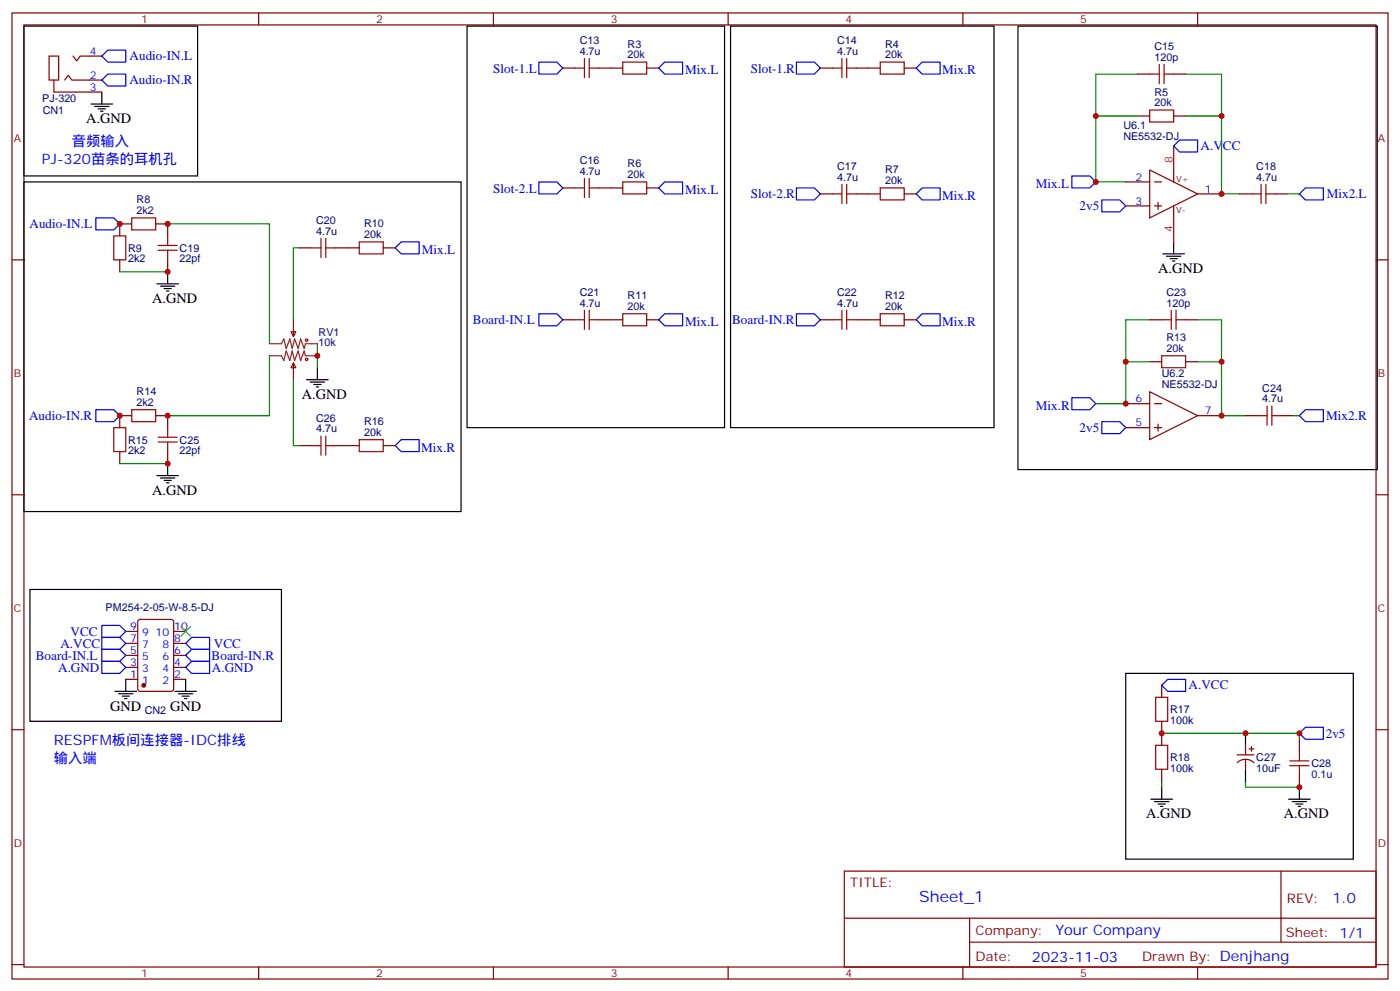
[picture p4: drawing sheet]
<svg xmlns="http://www.w3.org/2000/svg" width="412mm" height="292mm" viewBox="0 0 412 292" stroke-linecap="round" stroke-linejoin="round" font-family="sans-serif">
<g fill="none" stroke="#870000" stroke-width=".35">
<path d="M3.5 3.8h405.4v284.3h-405.4zM7.1 7.3h398.2v277.3h-398.2zM14.5 16.5h2.8v7.1h-2.8zM21.5 16.5l1.1 1.4 1-1.4h6.4M76.2 3.8v3.5M145.3 3.8v3.5M214.5 3.8v3.5M283.6 3.8v3.5M352.8 3.8v3.5M15.9 23.6v3.5h14.1M19 23.6l1.1-1.4 1.1 1.4h8.8M165.8 20h3.5"/>
<path d="M176.4 20h7M190.5 20h3.5M241.7 20h3.5M252.2 20h7.1M266.3 20h3.6M335.1 21.8h3.6M335.1 34.1h3.6M345.7 21.8h3.5M345.7 34.1h3.5M165.8 55.3h3.5M176.4 55.3h7M190.5 55.3h3.5"/>
<path d="M241.7 57.1h3.5M252.2 57.1h7.1M266.3 57.1h3.6M331.6 53.6h7.1M338.7 50l14.1 7.1-14.1 7zM340.1 53.6h2.1M341.1 59.5v2.2M345.7 50v3.6M352.8 57.1h7M365.1 57.1h3.6M375.7 57.1h3.5M3.5 76.5h3.6"/>
<path d="M35.3 76.5v3.5M38.8 65.9h-3.5v3.5M45.9 65.9h3.5v3.5M49.4 76.5v3.5M88.2 73h3.5M98.8 73h7M112.9 73h3.5M331.6 60.6h7.1M340.1 60.6h2.1M345.7 60.6v3.5M405.3 76.5h3.6M85.7 97.6h1.4l-.7 1.5z"/>
<path d="M86.4 94.1v5M165.8 94.1h3.5M176.4 94.1h7M190.5 94.1h3.5M241.7 94.1h3.5M252.2 94.1h7.1M266.3 94.1h3.6M338.7 94.1h3.5M349.2 94.1h3.6M86.4 106.8l.7 1.4h-1.4zM86.4 106.8v5M331.6 118.8h7.1"/>
<path d="M338.7 115.3l14.1 7-14.1 7.1zM338.7 106.5h3.5M340.1 118.8h2.1M349.2 106.5h3.6M35.3 132.9v3.6M38.8 122.3h-3.5v3.6M45.9 122.3h3.5v3.6M49.4 132.9v3.6M88.2 131.2h3.5M98.8 131.2h7M112.9 131.2h3.5M331.6 125.9h7.1"/>
<path d="M340.1 125.9h2.1M341.1 124.8v2.1M352.8 122.3h7M366.9 122.3h3.5M377.5 122.3h3.5M3.5 145.6h3.6M405.3 145.6h3.6M37 200h3.6M37 185.8h3.6M37 196.4h3.6M37 189.4h3.6M37 192.9h3.6"/>
<path d="M40.8 182.5l.5-.2h9.1l.7 .4 .1 20.1-.5 .6-9.4 .1-.7-.5v-20zM51.2 200h3.5M51.2 185.8h3.5M51.2 196.4h3.5M51.2 189.4h3.5M51.2 192.9h3.5M3.5 214.8h3.6M342.2 201.7v3.5M342.2 212.3v7.1M366.9 219.4v2.8M368.7 219.7v1.4M382.8 217.6v3.5"/>
<path d="M405.3 214.8h3.6M342.2 226.4v3.5M364.4 222.2h5M364.5 224.5a3.5 3.5 0 0 1 4.9 0M366.9 223.6v2.8M367.9 220.4h1.5M382.8 228.2v3.5M248.7 256.4h156.6v28.2h-156.6zM377.3 256.4v20.9M248.7 270.2h156.5M285.6 277.3h119.6M285.6 270.2v14.2"/>
<path d="M3.5 283.9h3.6M76.2 284.6v3.5M145.3 284.6v3.5M214.5 284.6v3.5M283.6 284.6v3.5M352.8 284.6v3.5M405.3 283.9h3.6"/>
</g>
<g fill="none" stroke="#008700" stroke-width=".35">
<path d="M335.1 21.8h-12.3v12.3M335.1 34.1h-12.3v19.5h8.8M349.2 21.8h10.6v12.3M349.2 34.1h10.6v23h5.3M379.2 57.1h3.6M49.4 65.9h30v35.3M88.2 73h-1.8v21.1M35.3 80h14.1M338.7 94.1h-7.1v24.7h-8.8M352.8 94.1h7v12.4M79.4 104.7v17.6h-30M86.4 111.8v19.4h1.8"/>
<path d="M93.5 101.2v7M331.6 106.5h7.1M352.8 106.5h7v15.8h7.1M35.3 136.5h14.1M381 122.3h1.8M342.2 215.8h40.6v1.8M342.2 229.9v1.8M366.9 229.9v1.8h15.9"/>
</g>
<g fill="none" stroke="#000" stroke-width=".35">
<path d="M7.1 7.7h51.1v44.1h-51.1zM137.6 7.7h75.8v118.2h-75.8zM215.2 7.7h77.6v118.2h-77.6zM299.9 7.7h105.8v130.5h-105.8zM26.8 30.6h6.4M27.9 31.3h4.2M28.9 32h2.1M29.6 32.7h.7M30 27.1v3.5M7.1 53.6h128.7v97h-128.7zM342.5 74.7h6.4M343.6 75.4h4.2"/>
<path d="M344.7 76.1h2.1M345.4 76.8h.7M345.7 71.2v3.5M46.2 83.5h6.4M47.3 84.2h4.2M48.3 84.9h2.1M49 85.7h.7M49.4 80v3.5M90.3 111.8h6.4M91.4 112.5h4.2M92.4 113.2h2.1M93.1 113.9h.7"/>
<path d="M93.5 108.2v3.6M46.2 140h6.4M49.4 136.5v3.5M47.3 140.7h4.2M48.3 141.4h2.1M49 142.1h.7M8.8 173.5h74.1v38.8h-74.1zM37 200v3.5M54.7 200v3.5M331.6 198.2h67v54.7h-67zM33.9 203.5h6.3M34.9 204.2h4.3"/>
<path d="M36 204.9h2.1M36.7 205.6h.7M51.5 203.5h6.4M52.6 204.2h4.2M53.6 204.9h2.1M54.3 205.6h.7M366.9 215.8v3.6M339 235.2h6.4M340.1 235.9h4.2M341.1 236.6h2.2M341.8 237.3h.7M342.2 231.7v3.5"/>
<path d="M366.9 226.4v3.5M379.6 235.2h6.3M380.6 235.9h4.3M381.7 236.6h2.1M382.4 237.3h.7M382.8 231.7v3.5"/>
</g>
<g fill="none" stroke="#a10000" stroke-width=".35">
<path d="M172.2 17.2v5.7M173.6 17.2v5.7M183.4 18.3h7.1v3.5h-7.1zM248 17.2v5.7M249.4 17.2v5.7M259.3 18.3h7v3.5h-7zM341.5 19v5.6M342.9 19v5.6M169.3 20h2.9M173.6 20h2.8M245.2 20h2.8M249.4 20h2.8"/>
<path d="M338.7 32.4h7v3.5h-7zM338.7 21.8h2.8M342.9 21.8h2.8M169.3 55.3h2.9M172.2 52.5v5.6M173.6 52.5v5.6M173.6 55.3h2.8M183.4 53.6h7.1v3.5h-7.1zM245.2 57.1h2.8M248 54.3v5.6M249.4 54.3v5.6M249.4 57.1h2.8"/>
<path d="M259.3 55.3h7v3.5h-7zM368.7 57.1h2.8M371.5 54.3v5.6M372.9 57.1h2.8M372.9 54.3v5.6M33.5 69.4h3.5v7.1h-3.5zM38.8 64.1h7.1v3.6h-7.1zM46.6 73.7h5.6M46.6 72.2h5.6M49.4 69.4v2.8M49.4 73.7v2.8M91.7 73h2.8"/>
<path d="M94.5 70.1v5.7M96 73h2.8M96 70.1v5.7M105.8 71.2h7.1v3.5h-7.1zM169.3 94.1h2.9M172.2 91.3v5.6M173.6 94.1h2.8M173.6 91.3v5.6M183.4 92.4h7.1v3.5h-7.1zM245.2 94.1h2.8M248 91.3v5.6M249.4 94.1h2.8"/>
<path d="M249.4 91.3v5.6M259.3 92.4h7v3.5h-7zM342.2 94.1h2.8M345 91.3v5.6M346.4 94.1h2.8M346.4 91.3v5.6M342.2 104.7h7v3.5h-7zM373.2 119.5v5.7M374.6 119.5v5.7M33.5 125.9h3.5v7h-3.5zM38.8 120.6h7.1v3.5h-7.1zM46.6 130.1h5.6"/>
<path d="M46.6 128.7h5.6M49.4 125.9v2.8M49.4 130.1v2.8M91.7 131.2h2.8M94.5 128.3v5.7M96 128.3v5.7M96 131.2h2.8M105.8 129.4h7.1v3.5h-7.1zM370.4 122.3h2.8M374.6 122.3h2.9M340.4 219.4h3.6v7h-3.6zM340.4 205.2h3.6v7.1h-3.6z"/>
<path d="M379.9 225.4h5.7M379.9 223.9h5.7M382.8 221.1v2.8M382.8 225.4v2.8"/>
<circle cx="90.3" cy="100.1" r=".35"/>
<circle cx="90.3" cy="105.8" r=".35"/>
</g>
<g fill="none" stroke="#00f" stroke-width=".35">
<path d="M31.7 14.7h5.3v3.6h-5.3l-1.7-1.8zM158.7 18.3h5.3l1.8 1.7-1.8 1.8h-5.3zM195.8 18.3h5.3v3.5h-5.3l-1.8-1.8zM234.6 18.3h5.3l1.8 1.7-1.8 1.8h-5.3zM271.6 18.3h5.3v3.5h-5.3l-1.7-1.8zM31.7 21.8h5.3v3.5h-5.3l-1.7-1.7zM158.7 53.6h5.3l1.8 1.7-1.8 1.8h-5.3zM195.8 53.6h5.3v3.5h-5.3l-1.8-1.8zM234.6 55.3h5.3l1.8 1.8-1.8 1.7h-5.3zM271.6 55.3h5.3v3.5h-5.3l-1.7-1.7zM315.7 51.8h5.3l1.8 1.8-1.8 1.7h-5.3zM324.6 58.8h5.2l1.8 1.8-1.8 1.8h-5.2z"/>
<path d="M345.7 43l1.8-1.8h5.3v3.5h-5.3zM384.5 55.3h5.3v3.5h-5.3l-1.7-1.7zM28.2 64.1h5.3l1.8 1.8-1.8 1.8h-5.3zM118.2 71.2h5.3v3.5h-5.3l-1.8-1.7zM158.7 92.4h5.3l1.8 1.7-1.8 1.8h-5.3zM195.8 92.4h5.3v3.5h-5.3l-1.8-1.8zM234.6 92.4h5.3l1.8 1.7-1.8 1.8h-5.3zM271.6 92.4h5.3v3.5h-5.3l-1.7-1.8zM315.7 117.1h5.3l1.8 1.7-1.8 1.8h-5.3zM28.2 120.6h5.3l1.8 1.7-1.8 1.8h-5.3zM118.2 129.4h5.3v3.5h-5.3l-1.8-1.7zM324.6 124.1h5.2l1.8 1.8-1.8 1.7h-5.2z"/>
<path d="M384.5 120.6h5.3v3.5h-5.3l-1.7-1.8zM30 187.6h5.3l1.7 1.8-1.7 1.7h-5.3zM30 184.1h5.3l1.7 1.7-1.7 1.8h-5.3zM30 194.7h5.3l1.7 1.7-1.7 1.8h-5.3zM30 191.1h5.3l1.7 1.8-1.7 1.8h-5.3zM54.7 192.9l1.7-1.8h5.3v3.6h-5.3zM56.4 187.6h5.3v3.5h-5.3l-1.7-1.7zM56.4 194.7h5.3v3.5h-5.3l-1.7-1.8zM342.2 201.7l1.8-1.7h5.2v3.5h-5.2zM384.5 214.1h5.3v3.5h-5.3l-1.7-1.8z"/>
</g>
<circle cx="42.3" cy="201.7" r=".53" fill="#870000" stroke="#870000" stroke-width=".35"/>
<path d="M79.4 101.2h3.5l.7-1.4 .7 2.8 1.1-2.8 .7 2.8 .7-2.8 1 2.8 .7-2.8 1.1 2.8 .4-1.4h3.5M79.4 104.7h3.5l.7 1.4 .7-2.8 1.1 2.8 .7-2.8 .7 2.8 1-2.8 .7 2.8 1.1-2.8 .4 1.4h3.5" fill="none" stroke="#8c2424" stroke-width=".35"/>
<path d="M345.7 43v7M345.7 64.1v7.1" fill="none" stroke="#f00" stroke-width=".35"/>
<path d="M53.3 184.4l2.8 2.9M56.1 184.4l-2.8 2.9" fill="none" stroke="#3c3" stroke-width=".35"/>
<g fill="#c00">
<circle cx="382.8" cy="231.7" r=".88"/>
<circle cx="366.9" cy="215.8" r=".88"/>
<circle cx="382.8" cy="215.8" r=".88"/>
<circle cx="342.2" cy="215.8" r=".88"/>
<circle cx="331.6" cy="118.8" r=".88"/>
<circle cx="331.6" cy="106.5" r=".88"/>
<circle cx="322.8" cy="53.6" r=".88"/>
<circle cx="93.5" cy="104.7" r=".88"/>
<circle cx="359.8" cy="34.1" r=".88"/>
<circle cx="322.8" cy="34.1" r=".88"/>
<circle cx="359.8" cy="57.1" r=".88"/>
<circle cx="359.8" cy="106.5" r=".88"/>
<circle cx="359.8" cy="122.3" r=".88"/>
<circle cx="49.4" cy="65.9" r=".88"/>
<circle cx="35.3" cy="65.9" r=".88"/>
<circle cx="49.4" cy="122.3" r=".88"/>
<circle cx="35.3" cy="122.3" r=".88"/>
<circle cx="49.4" cy="80" r=".88"/>
<circle cx="49.4" cy="136.5" r=".88"/>
</g>
<text font-size="4.6" fill="#00f" x="270.8" y="265.4">Sheet_1</text>
<g font-size="4.2">
<text x="25.4" y="36.3">A.GND</text>
<text x="341.1" y="80.4">A.GND</text>
<text x="44.8" y="89.2">A.GND</text>
<text x="88.9" y="117.4">A.GND</text>
<text x="44.8" y="145.6">A.GND</text>
<text x="32.5" y="209.1">GND</text>
<text x="50.1" y="209.1">GND</text>
<text x="337.6" y="240.9">A.GND</text>
<text x="378.2" y="240.9">A.GND</text>
</g>
<g font-size="4.2" fill="#00f">
<text x="21.2" y="43">音频输入</text>
<text x="12.3" y="48.3">PJ-320苗条的耳机孔</text>
<text x="15.9" y="219.4">RESPFM板间连接器-IDC排线</text>
<text x="15.9" y="224.6">输入端</text>
<text x="392.5" y="265.7">1.0</text>
<text x="310.9" y="275.2">Your Company</text>
<text x="304" y="283">2023-11-03</text>
</g>
<g font-size="3.9" fill="#00f">
<text x="38.2" y="17.8">Audio-IN.L</text>
<text x="145.3" y="21.4">Slot-1.L</text>
<text x="201.8" y="21.8">Mix.L</text>
<text x="221.2" y="21.3">Slot-1.R</text>
<text x="277.5" y="21.8">Mix.R</text>
<text x="38.1" y="24.8">Audio-IN.R</text>
<text x="353.7" y="44.2">A.VCC</text>
<text x="145.3" y="56.7">Slot-2.L</text>
<text x="201.8" y="57.1">Mix.L</text>
<text x="221.2" y="58.4">Slot-2.R</text>
<text x="277.5" y="58.8">Mix.R</text>
<text x="305.2" y="55.3">Mix.L</text>
<text x="390.8" y="58.3">Mix2.L</text>
<text x="318" y="61.9">2v5</text>
<text x="8.7" y="67.2">Audio-IN.L</text>
<text x="124.2" y="74.7">Mix.L</text>
<text x="139.3" y="95.4">Board-IN.L</text>
<text x="201.8" y="95.9">Mix.L</text>
<text x="215.7" y="95.5">Board-IN.R</text>
<text x="277.5" y="95.9">Mix.R</text>
<text x="8.5" y="123.6">Audio-IN.R</text>
<text x="305.2" y="120.6">Mix.R</text>
<text x="390.7" y="123.6">Mix2.R</text>
<text x="318" y="127.1">2v5</text>
<text x="124" y="132.9">Mix.R</text>
<text x="17.8" y="190.6">A.VCC</text>
<text x="20.8" y="187.1">VCC</text>
<text x="63" y="190.6">VCC</text>
<text x="10.5" y="194.2">Board-IN.L</text>
<text x="17.1" y="197.7">A.GND</text>
<text x="62.3" y="194.3">Board-IN.R</text>
<text x="62.4" y="197.7">A.GND</text>
<text x="350.1" y="202.9">A.VCC</text>
<text x="390.5" y="217.1">2v5</text>
</g>
<g font-size="3.9" fill="#800">
<text x="250.5" y="261">TITLE:</text>
<text x="379.1" y="265.7">REV:</text>
<text x="287.4" y="275.2">Company:</text>
<text x="378.7" y="275.8">Sheet: 1/1</text>
<text x="287.4" y="282.9">Date:</text>
<text x="336.4" y="282.9">Drawn By: Denjhang</text>
</g>
<g font-size="3.2" fill="#800">
<text x="41.6" y="6.8">1</text>
<text x="110.8" y="6.8">2</text>
<text x="179.9" y="6.8">3</text>
<text x="249.1" y="6.8">4</text>
<text x="318.2" y="6.8">5</text>
<text x="4.1" y="41.9">A</text>
<text x="405.9" y="41.9">A</text>
<text x="4.1" y="111.1">B</text>
<text x="405.9" y="111.1">B</text>
<text x="4.1" y="180.2">C</text>
<text x="405.9" y="180.2">C</text>
<text x="4.1" y="249.3">D</text>
<text x="405.9" y="249.3">D</text>
<text x="41.6" y="287.6">1</text>
<text x="110.8" y="287.6">2</text>
<text x="179.9" y="287.6">3</text>
<text x="249.1" y="287.6">4</text>
<text x="318.2" y="287.6">5</text>
</g>
<g font-size="3.2" fill="#00f">
<text x="26.5" y="16.2">4</text>
<text x="26.5" y="23.2">2</text>
<text x="26.5" y="26.7">3</text>
<text x="334.5" y="53.2">2</text>
<text x="354.9" y="56.7">1</text>
<text x="334.5" y="60.3">3</text>
<text x="334.5" y="118.5">6</text>
<text x="334.5" y="125.5">5</text>
<text x="354.9" y="122">7</text>
<text x="38.4" y="185.5">9</text>
<text x="51.3" y="185.5">10</text>
<text x="38.4" y="189">7</text>
<text x="41.9" y="190.8">7</text>
<text x="41.9" y="187.3">9</text>
<text x="45.8" y="187.3">10</text>
<text x="47.8" y="190.8">8</text>
<text x="51.3" y="189">8</text>
<text x="38.4" y="196.1">3</text>
<text x="38.4" y="192.5">5</text>
<text x="41.9" y="197.8">3</text>
<text x="41.9" y="194.3">5</text>
<text x="47.8" y="194.3">6</text>
<text x="47.8" y="197.8">4</text>
<text x="51.3" y="192.5">6</text>
<text x="51.3" y="196.1">4</text>
<text x="38.4" y="199.6">1</text>
<text x="41.9" y="201.4">1</text>
<text x="47.8" y="201.4">2</text>
<text x="51.3" y="199.6">2</text>
</g>
<g font-size="3.2" fill="#000080">
<text x="170.8" y="16.2">4.7u</text>
<text x="170.8" y="13">C13</text>
<text x="184.9" y="17.2">20k</text>
<text x="184.9" y="14">R3</text>
<text x="246.6" y="16.2">4.7u</text>
<text x="246.6" y="13">C14</text>
<text x="260.7" y="17.2">20k</text>
<text x="260.7" y="14">R4</text>
<text x="340.1" y="17.9">120p</text>
<text x="340.1" y="14.7">C15</text>
<text x="340.1" y="28.2">R5</text>
<text x="12.4" y="30">PJ-320</text>
<text x="12.6" y="33.6">CN1</text>
<text x="340.1" y="31.3">20k</text>
<text x="330.9" y="41.2">NE5532-DJ</text>
<text x="330.9" y="38">U6.1</text>
<text x="170.8" y="51.4">4.7u</text>
<text x="170.8" y="48.3">C16</text>
<text x="184.9" y="52.5">20k</text>
<text x="184.9" y="49.3">R6</text>
<text x="246.6" y="53.2">4.7u</text>
<text x="246.6" y="50.1">C17</text>
<text x="260.7" y="51">R7</text>
<text x="370.1" y="53.2">4.7u</text>
<text x="370.1" y="50.1">C18</text>
<text x="40.2" y="59.9">R8</text>
<text x="260.7" y="54.3">20k</text>
<text x="40.2" y="63.1">2k2</text>
<text x="93.1" y="66">C20</text>
<text x="93.1" y="69.1">4.7u</text>
<text x="107.3" y="70.1">20k</text>
<text x="107.3" y="66.9">R10</text>
<text x="37.7" y="77.3">2k2</text>
<text x="37.7" y="74.1">R9</text>
<text x="52.9" y="77.3">22pf</text>
<text x="52.9" y="74.1">C19</text>
<text x="170.8" y="87.1">C21</text>
<text x="184.9" y="88.1">R11</text>
<text x="246.6" y="87.1">C22</text>
<text x="260.7" y="88.1">R12</text>
<text x="343.6" y="87.1">C23</text>
<text x="170.8" y="90.2">4.7u</text>
<text x="184.9" y="91.3">20k</text>
<text x="246.6" y="90.2">4.7u</text>
<text x="260.7" y="91.3">20k</text>
<text x="343.6" y="90.2">120p</text>
<text x="93.8" y="101.9">10k</text>
<text x="93.8" y="98.8">RV1</text>
<text x="343.6" y="100.5">R13</text>
<text x="343.6" y="103.6">20k</text>
<text x="342.2" y="111">U6.2</text>
<text x="40.2" y="119.5">2k2</text>
<text x="40.2" y="116.3">R14</text>
<text x="342.2" y="114.1">NE5532-DJ</text>
<text x="371.8" y="118.5">4.7u</text>
<text x="371.8" y="115.3">C24</text>
<text x="93.1" y="124.2">C26</text>
<text x="107.3" y="125.1">R16</text>
<text x="37.7" y="130.6">R15</text>
<text x="52.9" y="130.6">C25</text>
<text x="93.1" y="127.3">4.7u</text>
<text x="107.3" y="128.3">20k</text>
<text x="37.7" y="133.7">2k2</text>
<text x="52.9" y="133.7">22pf</text>
<text x="31.1" y="179.9">PM254-2-05-W-8.5-DJ</text>
<text x="344.7" y="209.9">R17</text>
<text x="42.6" y="210.2">CN2</text>
<text x="344.7" y="213.1">100k</text>
<text x="344.7" y="227.2">100k</text>
<text x="344.7" y="224">R18</text>
<text x="370.1" y="227.2">10uF</text>
<text x="370.1" y="224">C27</text>
<text x="386.3" y="225.8">C28</text>
<text x="386.3" y="229">0.1u</text>
</g>
<g font-size="3.2" fill="#f00">
<text x="345.4" y="47.9" transform="rotate(-90 345.4 47.9)">8</text>
<text x="345.4" y="68.3" transform="rotate(-90 345.4 68.3)">4</text>
</g>
<g font-size="2.5" fill="#800">
<text x="346.4" y="53.6">V+</text>
<text x="346.4" y="62.7">V-</text>
</g>
</svg>
